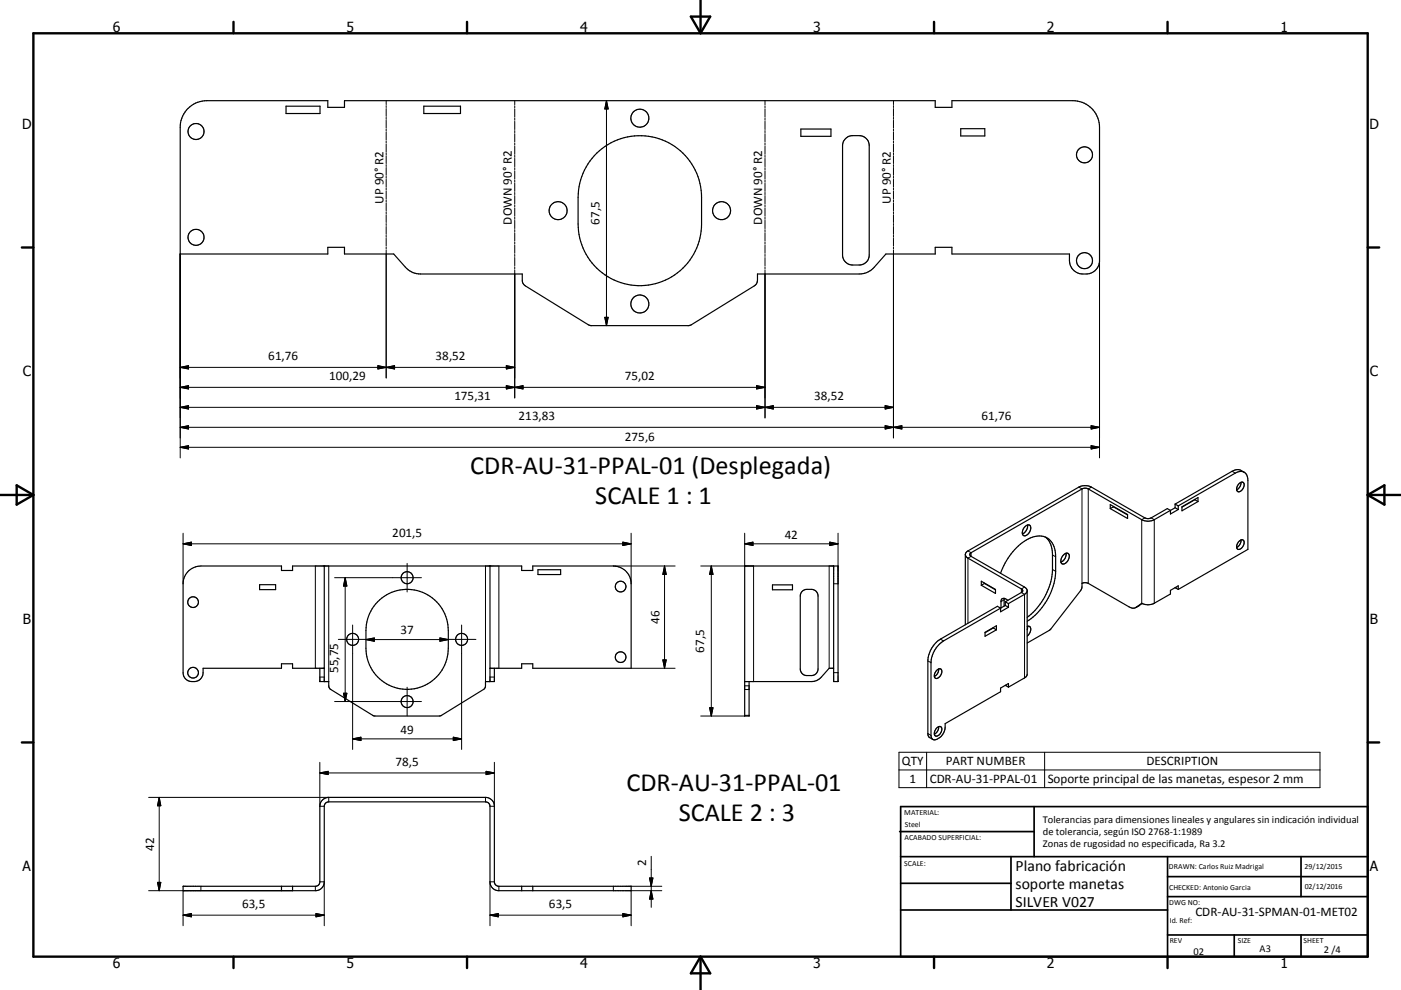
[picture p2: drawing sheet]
<svg xmlns="http://www.w3.org/2000/svg" width="420mm" height="297mm" viewBox="0 0 420 297" stroke-linecap="round" stroke-linejoin="round" font-family="sans-serif">
<g fill="none" stroke="#000" stroke-width=".36">
<path d="M56.4 32.5a7.8 7.8 0 0 1 5.6-2.3h36.3v2h5v-2h177.1v2h5v-2h36.2a8 8 0 0 1 8 8v40a4.3 4.3 0 0 1-5.4 4 4 4 0 0 1-3.6-4v-2h-35.2v-2h-5v2h-14.8l-3.5 4a6.1 6.1 0 0 1-4.5 2h-30.5l-.1 2.2-.6 1.2-19.1 11.8-.8 .3h-29.4l-.5-.2-19.1-11.7-.8-1-.1-2.6h-30.6a5.8 5.8 0 0 1-4.5-2l-3.5-4h-14.7v-2h-5v2h-44.3v-38a8 8 0 0 1 2.4-5.7zM85.8 31.9h10.1v2.2h-10.1zM127.1 31.9h11v2.2h-11zM240.1 38.7h9v2.2h-9zM288 38.6h7.3v2.2h-7.3zM178.9 45.9a18.5 18.5 0 0 1 20.1-3.7 18.5 18.5 0 0 1 11.3 17v8a18.5 18.5 0 0 1-18.5 18.5 18.5 18.5 0 0 1-18.5-18.5v-8a18.7 18.7 0 0 1 5.6-13.3zM253.5 41.6l1.3-.8 2.8-.1a2.99 2.99 0 0 1 3 3v32.8a2.99 2.99 0 0 1-3 3h-2a3 3 0 0 1-3-3v-32.8l.2-1.1zM307.3 158a.97 .97 0 0 1 1.4-.4 .97 .97 0 0 1 .2 1.4 1.69 1.69 0 0 1-2.2 1.5 2.19 2.19 0 0 1 .6-2.5zM308.1 157.5a2.62 2.62 0 0 1-1.6 2.7M332.9 151.4l5.2 3v1.2l-5.2-3zM333.8 151.9v.2M333.8 152.1l4.3 2.4"/>
<path d="M333.8 152.1l-.9 .5M350.9 153.1l-4.8 2.8a4.1 4.1 0 0 1-3.8 0l-16-9.2-1.2-.2-34 19.3a.58 .58 0 0 0-.3 .6 .58 .58 0 0 0 .3 .5l16.1 9.2 .7 .8v25.6l-.7 .9-4.9 2.8M350.9 153.1l-.9-.5-4.9 2.8a2.05 2.05 0 0 1-1.9 0l-16-9.3a4.3 4.3 0 0 0-3.8 0l-33.2 19.2a1.14 1.14 0 0 0-.8 1.1 1.14 1.14 0 0 0 .8 1l16 9.3a.55 .55 0 0 1 .4 .5 .55 .55 0 0 1-.4 .6l-4.8 2.8M352.3 152.3l.9 .6M352.3 152.3l-1.4 .8M352.3 151.2l.9 .6M352.3 151.2v1.1M353.2 152.9l-2.3 1.3v-1.1M353.2 151.8v1.1M353.2 151.8l17.1-9.9a2.31 2.31 0 0 1 2.7-.2 2.31 2.31 0 0 1 1.1 2.4v20.7l-20.9 12M354.4 152.1l4.8-2.8v1.2l-4.8 2.7zM358.2 149.9l1 .6"/>
<path d="M358.2 149.9l-3.8 2.3M358.2 149.8v.1M371.5 145.1a.85 .85 0 0 1 1.1-.4 .85 .85 0 0 1 .4 1.2 1.48 1.48 0 0 1-2.1 1.4 1.91 1.91 0 0 1 .6-2.2zM372 144.7a2.38 2.38 0 0 1-1.2 2.2M373 141.7l-.9-.6a2.77 2.77 0 0 0-2.7 .3l-17.1 9.8M77.8 175.4h4.8v1.5h-4.8zM97.2 169.8v34.7M146.9 169.8v34.7M161.3 170.9h6.8v1.5h-6.8zM231.6 175.5h6v1.4h-6zM240.6 177.3l1-.5h1.7a1.98 1.98 0 0 1 2 2v21.9a1.98 1.98 0 0 1-2 2h-1.4a1.99 1.99 0 0 1-2-2v-21.9l.3-1zM249.9 169.8v34.7h1.4v-34.7h-28v45h1.3v-10.3"/>
<path d="M289.4 166.3v21.1M294.2 174.4l4.2 2.4v1.2l-4.2-2.4zM295.1 175l3.3 1.9M295.1 175l-.9 .6M295.1 174.9v.1M300 172a17.3 17.3 0 0 1 10.1-11 4.9 4.9 0 0 1 6.3 4.7l.1 5.7a19.3 19.3 0 0 1-8.5 15M301.1 179.5l-.1 2.3M308 177.3l-.8 1-4.9 2.8M313.4 161.1a6.6 6.6 0 0 1 2.1 5.4v4.3a19.6 19.6 0 0 1-7.5 14.4M319.1 166.3a.93 .93 0 0 1 1.3-.1 .93 .93 0 0 1 .1 1.3 1.68 1.68 0 0 1-2.3 1.5 2.34 2.34 0 0 1 .9-2.7zM319.6 166a2.54 2.54 0 0 1-1.5 2.6M352.3 176.3l.9 .5"/>
<path d="M353.2 176.8v-1l-2.3 1.3v1.1l-4.8 2.8a4 4 0 0 1-3.8 0l-1.9 1.3-1.2 .1-12.9-7.4-.7-.2-1 .1-.2 .1v1.3l-.5 .9-9 11.7-6.9 4M371.5 162.4a.9 .9 0 0 1 1.3-.3 .9 .9 0 0 1 .1 1.4 1.42 1.42 0 0 1-2 1.1 1.95 1.95 0 0 1 .6-2.2zM372 162a2.39 2.39 0 0 1-1.2 2.2M113.2 180.6a12.3 12.3 0 0 1 13.5-2.9 12.3 12.3 0 0 1 7.7 11.5v5.3a12.3 12.3 0 0 1-12.3 12.3 12.3 12.3 0 0 1-12.4-12.3v-5.3a12.4 12.4 0 0 1 3.5-8.6zM295.3 189.7l3.4-2v1.3l-3.4 1.9zM297.8 188.4l.9 .6M297.8 188.4l-2.5 1.4M297.8 188.3v.1M301.4 181.6l-18.5 10.7a8.3 8.3 0 0 0-3.8 6.5v21.8a1.16 1.16 0 0 0 .6 1.2 1.16 1.16 0 0 0 1.3-.1 4.3 4.3 0 0 0 2.4-3.5v-1.1l16.6-9.6v-1.1l2.3-1.3v1.1M301.4 181.6l.9 .6M301.4 180.6l.9 .5M301.4 180.6v1"/>
<path d="M302.2 180.1l-.7-.4a.87 .87 0 0 0-1-.1 .87 .87 0 0 0-.4 .9v1.9M302.3 181.1v1.1M302.3 182.2l-2.3 1.3v-1l-1-.6-17.1 9.9a8.3 8.3 0 0 0-3.7 6.5v21.8l.4 1.1 1.1 .7M308 187.9a.87 .87 0 0 1 1 .3 .87 .87 0 0 1-.1 1.1l-.3 .9-.6 .6M308.1 187.9l-.1 1.1M342.4 181.1l-1.9 1.2M95.9 200.5v4h2.7v1.5l.4 .7 12.9 8 .5 .1 19.8-.1 13-8 .3-.7 .1-1.5h2.6v-4M97.2 200.5h-9.5v-1.4h-3.3v1.4h-23.5v1.3a3 3 0 0 1-3 2.7 3 3 0 0 1-3-2.7v-26.7a5.4 5.4 0 0 1 5.3-5.3h24.2v1.4h3.3v-1.4h68.7v1.4h3.3v-1.4h24.2a5.3 5.3 0 0 1 5.3 5.3v25.4h-29.5v-1.4h-3.3v1.4h-9.5M249.9 200.5h-1.3l-2.7 3-.8 .5-1.4 .5h-20.4M280.8 218.4a.89 .89 0 0 1 1.4-.3 .89 .89 0 0 1 0 1.4 1.42 1.42 0 0 1-1.9 1.1 1.94 1.94 0 0 1 .5-2.2zM280.8 201.1a.85 .85 0 0 1 1.2-.4 .85 .85 0 0 1 .3 1.2 1.48 1.48 0 0 1-2 1.4 1.92 1.92 0 0 1 .5-2.2zM281.4 218a2.37 2.37 0 0 1-1.3 2.2"/>
<path d="M281.4 200.7a2.37 2.37 0 0 1-1.3 2.3M301.4 205.6l.9 .6M54.9 265.9h39.6a1.3 1.3 0 0 0 1.4-1.3v-22.7a2.68 2.68 0 0 1 2.7-2.7h47a2.67 2.67 0 0 1 2.6 2.7v22.7a1.35 1.35 0 0 0 1.4 1.3h39.6v1.3h-39.6a2.63 2.63 0 0 1-2.7-2.6v-22.7a1.35 1.35 0 0 0-1.3-1.3h-47a1.35 1.35 0 0 0-1.4 1.3v22.7a2.63 2.63 0 0 1-2.7 2.6h-39.6zM84.4 265.9v1.3M87.7 265.9v1.3M156.4 265.9v1.3M159.7 265.9v1.3"/>
<circle cx="58.8" cy="39.5" r="2.4"/>
<circle cx="191.8" cy="35.5" r="2.7"/>
<circle cx="325.1" cy="46.5" r="2.4"/>
<circle cx="58.8" cy="71.2" r="2.4"/>
<circle cx="167.3" cy="63.2" r="2.7"/>
<circle cx="216.3" cy="63.2" r="2.7"/>
<circle cx="325.1" cy="78.2" r="2.4"/>
<circle cx="191.8" cy="91.2" r="2.7"/>
<circle cx="122.1" cy="173.3" r="1.8"/>
<circle cx="186.1" cy="176" r="1.6"/>
<circle cx="57.9" cy="180.7" r="1.6"/>
<circle cx="105.7" cy="191.8" r="1.8"/>
<circle cx="138.4" cy="191.8" r="1.8"/>
<circle cx="186.1" cy="197.2" r="1.59"/>
<circle cx="57.9" cy="201.8" r="1.6"/>
<circle cx="122.1" cy="210.5" r="1.79"/>
</g>
<g fill="none" stroke="#000" stroke-width=".3">
<path d="M115.8 30.2v1.2M115.8 31.7v.6M115.8 32.6v2.3M115.8 35.2v.6M115.8 36.1v2.4M115.8 38.8v.5M115.8 39.6v2.4M154.3 30.2v1.2M154.3 31.8v.6M154.3 32.7v2.5M154.3 35.5v.6M154.3 36.4v2.5"/>
<path d="M154.3 39.2v.6M181.8 30.2v67.5M181.8 30.2l.5 2.5h-1zM229.4 30.2v1.2M229.4 31.8v.6M229.4 32.7v2.5M229.4 35.5v.6M229.4 36.4v2.5M229.4 39.2v.6M267.9 30.2v1.2M267.9 31.7v.6M267.9 32.6v2.3"/>
<path d="M267.9 35.2v.6M267.9 36.1v2.4M267.9 38.8v.5M267.9 39.6v2.4M115.8 42.3v.6M115.8 43.2v2.3M115.8 45.8v.6M115.8 46.7v2.4M115.8 49.4v.6M115.8 50.2v2.4M115.8 52.9v.6M115.8 53.8v2.4"/>
<path d="M115.8 56.4v.6M115.8 57.3v2.4M115.8 60v.6M154.3 40.1v2.5M154.3 42.9v.6M154.3 43.8v2.5M154.3 46.6v.6M154.3 47.5v2.5M154.3 50.3v.6M154.3 51.3v2.4M154.3 54v.7M154.3 55v2.4"/>
<path d="M154.3 57.7v.7M154.3 58.7v2.5M229.4 40.1v2.5M229.4 42.9v.6M229.4 43.8v2.5M229.4 46.6v.6M229.4 47.5v2.5M229.4 50.3v.6M229.4 51.3v2.4M229.4 54v.7M229.4 55v2.4M229.4 57.7v.7"/>
<path d="M229.4 58.7v2.5M267.9 42.3v.6M267.9 43.2v2.3M267.9 45.8v.6M267.9 46.7v2.4M267.9 49.4v.6M267.9 50.2v2.4M267.9 52.9v.6M267.9 53.8v2.4M267.9 56.4v.6M267.9 57.3v2.4M267.9 60v.6"/>
<path d="M54 76.2v61.2M115.8 60.9v2.3M115.8 63.5v.6M115.8 64.4v2.4M115.8 67.1v.5M115.8 68v2.3M115.8 70.6v.6M115.8 71.5v2.3M115.8 74.1v.6M115.8 75v38.4M154.3 61.5v.6M154.3 62.4v2.5"/>
<path d="M154.3 65.2v.6M154.3 66.1v2.5M154.3 68.9v.6M154.3 69.8v2.5M154.3 72.6v.6M154.3 73.5v2.5M154.3 76.3v.6M154.3 77.2v2.5M229.4 61.5v.6M229.4 62.4v2.5M229.4 65.2v.6M229.4 66.1v2.5"/>
<path d="M229.4 68.9v.6M229.4 69.8v2.5M229.4 72.6v.6M229.4 73.5v2.5M229.4 76.3v.6M229.4 77.2v2.5M267.9 60.9v2.3M267.9 63.5v.6M267.9 64.4v2.4M267.9 67.1v.5M267.9 68v2.3M267.9 70.6v.6"/>
<path d="M267.9 71.5v2.3M267.9 74.1v.6M267.9 75v56.4M329.6 78.2v59.2M154.3 80v.7M154.3 81v38.4M181.3 95.2h1l-.5 2.5zM229.4 80v.7M229.4 81v44.4M54 110.2h100.3M54 110.2l2.5-.5v1zM54 116.2l2.5-.5v1z"/>
<path d="M54 116.2h175.4M113.3 109.7l2.5 .5-2.5 .5zM115.8 110.2l2.5-.5v1zM151.8 115.7l2.5 .5-2.5 .5zM151.8 109.7l2.5 .5-2.5 .5zM154.3 116.2l2.5-.5v1zM226.8 115.7l2.6 .5-2.6 .5zM54 122.2l2.5-.5v1zM54 128.2l2.5-.5v1zM54 134.2l2.5-.5v1zM54 122.2h213.9M54 128.2h275.6"/>
<path d="M54 134.2h275.6M226.8 121.7l5 1v-1l-5 1zM265.4 127.7l2.5 .5-2.5 .5zM265.4 121.7l2.5 .5-2.5 .5zM267.9 128.2l2.5-.5v1zM327.1 133.7l2.5 .5-2.5 .5zM327.1 127.7l2.5 .5-2.5 .5zM54.9 160v15.1M189.2 160v15.1M223.3 160v9.8M251.3 160v15.1h-1.4M323.4 146.1l1 .6v28.3"/>
<path d="M327.2 146.1l-.9 .6v28.3M343.2 155.4l-.9 .5v25.1M345.1 155.4l1 .5v25.1M369.4 141.4l.9 .5M54.9 163.2l2.5-.6v1.1zM54.9 163.2h134.3M94.5 169.8v30.7M98.6 169.8v34.7M100.3 173.3h26M103.5 173.3v37.2M103.5 173.3l.5 2.5h-1zM122.1 169v8.6"/>
<path d="M145.6 169.8v34.7M149.6 169.8v30.7M183.9 169.8h18.5M186.7 162.6l2.5 .6-2.5 .5zM199.2 169.8v30.7M199.2 169.8l.5 2.5h-1zM210.1 169.8h15.8v34.7M213.3 169.8l.5 2.5h-1.1zM213.3 169.8v45M223.3 163.2h28M223.3 163.2l2.4-.6v1.1zM248.6 169.8v30.7"/>
<path d="M248.8 162.6l2.5 .6-2.5 .5zM290.2 165.3l.9 .5v1.1l-.9 .5v19.6M301 180l-.9 .5M307.2 176.1l-1 .6v1.1l1 .5v25.1M315.5 170.8l1 .6M315.5 166.5l1 .5M101.4 191.8h8.6M105.7 187.5v37.3M109.7 191.9h24.7M109.7 191.9l2.5-.5v1zM131.9 191.4l2.5 .5-2.5 .5zM134.1 191.8h8.6"/>
<path d="M138.4 187.5v37.3M198.7 198h1l-.5 2.5zM278.2 198.3l.9 .5M281.9 191.8l1 .5M341.6 181.6l-1 .6M95.9 203.1h1.3M100.3 210.5h26M103 208h1l-.5 2.5zM122.1 206.2v8.6M146.9 203.1h1.3M189.2 200.5h13.2M210.1 214.8h13.2"/>
<path d="M212.7 212.3h1.1l-.5 2.5zM223.3 214.6h1.3M223.3 206.9h1.3M223.3 205.8h1.3M249.9 201.8h1.4M44.6 239.2h54v1.4M47.7 239.2v28M47.7 239.2l.5 2.5h-1zM95.9 228.7v13.2h1.3M95.9 231.9h52.3M95.9 231.9l2.5-.5v1zM105.7 221.7h32.7"/>
<path d="M105.7 221.7l2.5-.5v1zM135.9 221.2l2.5 .5-2.5 .5zM145.6 239.2v1.4M145.7 231.4l2.5 .5-2.5 .5zM148.2 228.7v13.2h-1.3M269.5 225.7h126.2v10.6h-126.2zM269.5 231h126.2M277.8 225.7v10.6M278.2 220.1l.9 .5M313.2 225.7v10.6M195.2 256.9v15.3M44.6 267.2h43.1"/>
<path d="M47.2 264.7h1l-.5 2.5zM54.9 274.6h42.3M54.9 274.6l2.5-.5v1zM54.9 267.2v10.5M60.2 265.9v1.3M94.5 265.9v1.3M94.7 274.1l2.5 .5-2.5 .5zM95.9 264.6h1.3v13.1M146.9 274.6h42.3M146.9 274.6l2.5-.5v1zM148.2 264.6h-1.3v13.1M149.6 265.9v1.3"/>
<path d="M183.9 265.9v1.3M186.7 274.1l2.5 .5-2.5 .5zM189.2 265.9h9.2M194.7 263.4h1l-.5 2.5zM195.2 267.2l.5 2.5h-1zM198.4 267.2h-9.2v10.5"/>
</g>
<g fill="#000">
<circle cx="352.3" cy="176.3" r=".18"/>
<circle cx="301.4" cy="205.6" r=".18"/>
</g>
<g fill="none" stroke="#000" stroke-width=".71">
<path d="M10 10h400v277h-400zM70 6.6v3.4M140 6.6v3.4M207.1 5h5.8l-2.9 5zM210 0v10M280 6.6v3.4M350 6.6v3.4M6.6 74.2h3.4M410 74.2h3.5M0 148.5h10M5 145.6l5 2.9-5 2.9zM410 148.5h10.1"/>
<path d="M410 148.5l5.1-2.9v5.8zM6.6 222.7h3.4M410 222.7h3.5M70 287v3.4M140 287v3.4M210 287v10M210 287l2.9 5h-5.8zM280 287v3.4M350 287v3.4"/>
</g>
<g fill="none" stroke="#000" stroke-width=".51">
<path d="M269.7 249.5h40.3M270 242h140v45h-140zM270 257h140M303.1 257v16M310 242v15M350 257v30M390.1 257v12M270 265h33.1M270 273h80M350 269h60M350 263h60M350 280.5h60"/>
<path d="M370 280.5v6.5M390.1 280.5v6.5"/>
</g>
<g fill="#000" stroke="#000" stroke-width=".3">
<path d="M181.8 30.2l.5 2.5h-1zM181.3 95.2h1l-.5 2.5zM54 110.2l2.5-.5v1zM54 116.2l2.5-.5v1zM113.3 109.7l2.5 .5-2.5 .5zM115.8 110.2l2.5-.5v1zM151.8 115.7l2.5 .5-2.5 .5zM151.8 109.7l2.5 .5-2.5 .5zM154.3 116.2l2.5-.5v1zM226.8 115.7l2.6 .5-2.6 .5zM54 122.2l2.5-.5v1zM54 128.2l2.5-.5v1z"/>
<path d="M54 134.2l2.5-.5v1zM226.8 121.7l2.6 .5-2.6 .5zM229.4 122.2l2.4-.5v1zM265.4 127.7l2.5 .5-2.5 .5zM265.4 121.7l2.5 .5-2.5 .5zM267.9 128.2l2.5-.5v1zM327.1 133.7l2.5 .5-2.5 .5zM327.1 127.7l2.5 .5-2.5 .5zM54.9 163.2l2.5-.6v1.1zM103.5 173.3l.5 2.5h-1zM186.7 162.6l2.5 .6-2.5 .5zM199.2 169.8l.5 2.5h-1z"/>
<path d="M213.3 169.8l.5 2.5h-1.1zM223.3 163.2l2.4-.6v1.1zM248.8 162.6l2.5 .6-2.5 .5zM109.7 191.9l2.5-.5v1zM131.9 191.4l2.5 .5-2.5 .5zM198.7 198h1l-.5 2.5zM103 208h1l-.5 2.5zM212.7 212.3h1.1l-.5 2.5zM95.9 231.9l2.5-.5v1zM105.7 221.7l2.5-.5v1zM135.9 221.2l2.5 .5-2.5 .5zM145.7 231.4l2.5 .5-2.5 .5z"/>
<path d="M47.7 239.2l.5 2.5h-1zM47.2 264.7h1l-.5 2.5zM54.9 274.6l2.5-.5v1zM94.7 274.1l2.5 .5-2.5 .5zM146.9 274.6l2.5-.5v1zM186.7 274.1l2.5 .5-2.5 .5zM194.7 263.4h1l-.5 2.5zM195.2 267.2l.5 2.5h-1z"/>
</g>
<g font-size="7.9">
<text x="141" y="142.3">CDR-AU-31-PPAL-01 (Desplegada)</text>
<text x="178.5" y="151.3">SCALE 1 : 1</text>
<text x="187.8" y="237.3">CDR-AU-31-PPAL-01</text>
<text x="203.5" y="246.3">SCALE 2 : 3</text>
</g>
<g font-size="4.7">
<text x="304.5" y="261.2">Plano fabricación</text>
<text x="304.5" y="266.6">soporte manetas</text>
<text x="304.5" y="272">SILVER V027</text>
</g>
<g font-size="4.2">
<text x="33.9" y="9.6">6</text>
<text x="103.9" y="9.6">5</text>
<text x="173.9" y="9.6">4</text>
<text x="243.8" y="9.6">3</text>
<text x="313.9" y="9.6">2</text>
<text x="383.9" y="9.6">1</text>
<text x="6.7" y="38.7">D</text>
<text x="410.5" y="38.7">D</text>
<text x="6.9" y="112.9">C</text>
<text x="410.7" y="112.9">C</text>
<text x="6.9" y="187.1">B</text>
<text x="410.7" y="187.1">B</text>
<text x="6.8" y="261.4">A</text>
<text x="410.7" y="261.4">A</text>
<text x="33.9" y="290.4">6</text>
<text x="103.9" y="290.4">5</text>
<text x="173.9" y="290.4">4</text>
<text x="243.8" y="290.4">3</text>
<text x="313.9" y="290.4">2</text>
<text x="383.9" y="290.4">1</text>
</g>
<g font-size="3.9">
<text x="115" y="61.1" transform="rotate(-90 115 61.1)">UP 90° R2</text>
<text x="267" y="61.1" transform="rotate(-90 267 61.1)">UP 90° R2</text>
<text x="153.5" y="67.4" transform="rotate(-90 153.5 67.4)">DOWN 90° R2</text>
<text x="179.7" y="67.5" transform="rotate(-90 179.7 67.5)">67,5</text>
<text x="228.5" y="67.4" transform="rotate(-90 228.5 67.4)">DOWN 90° R2</text>
<text x="80.4" y="108.1">61,76</text>
<text x="130.6" y="108.1">38,52</text>
<text x="98.7" y="114.1">100,29</text>
<text x="187.4" y="114.1">75,02</text>
<text x="136.2" y="120.1">175,31</text>
<text x="244.1" y="120.1">38,52</text>
<text x="155.4" y="126.2">213,83</text>
<text x="294.3" y="126.2">61,76</text>
<text x="187.4" y="132.2">275,6</text>
<text x="117.6" y="161">201,5</text>
<text x="235.3" y="161.6">42</text>
<text x="120.1" y="190.3">37</text>
<text x="197.7" y="187.1" transform="rotate(-90 197.7 187.1)">46</text>
<text x="211.2" y="195.8" transform="rotate(-90 211.2 195.8)">67,5</text>
<text x="101.4" y="201.8" transform="rotate(-90 101.4 201.8)">55,75</text>
<text x="120.1" y="220.1">49</text>
<text x="118.6" y="229.8">78,5</text>
<text x="270.4" y="229.6">QTY</text>
<text x="283.5" y="229.6">PART NUMBER</text>
<text x="343.7" y="229.6">DESCRIPTION</text>
<text x="272.6" y="234.9">1</text>
<text x="278.7" y="234.9">CDR-AU-31-PPAL-01</text>
<text x="314.1" y="234.9">Soporte principal de las manetas, espesor 2 mm</text>
<text x="46.2" y="255.2" transform="rotate(-90 46.2 255.2)">42</text>
<text x="193.7" y="259.7" transform="rotate(-90 193.7 259.7)">2</text>
<text x="72.6" y="272.5">63,5</text>
<text x="164.6" y="272.5">63,5</text>
<text x="358.4" y="274.9">CDR-AU-31-SPMAN-01-MET02</text>
</g>
<g font-size="3.1">
<text x="312.7" y="246.8">Tolerancias para dimensiones lineales y angulares sin indicación individual</text>
<text x="312.7" y="250.4">de tolerancia, según ISO 2768-1:1989</text>
<text x="312.7" y="254">Zonas de rugosidad no especificada, Ra 3.2</text>
<text x="357.8" y="286.5">02</text>
<text x="377.6" y="285.6">A3</text>
<text x="396.9" y="285.9">2 /4</text>
</g>
<g font-size="2.4">
<text x="271.1" y="244.4">MATERIAL:</text>
<text x="271.2" y="252">ACABADO SUPERFICIAL:</text>
<text x="271.3" y="248">Steel</text>
<text x="271.1" y="259.7">SCALE:</text>
<text x="350.4" y="260.8">DRAWN: Carlos Ruiz Madrigal</text>
<text x="391.1" y="260.6">29/12/2015</text>
<text x="350.5" y="267">CHECKED: Antonio Garcia</text>
<text x="391.2" y="266.7">02/12/2016</text>
<text x="350.5" y="271.4">DWG NO:</text>
<text x="350.7" y="276.9">Id. Ref:</text>
<text x="350.7" y="282.8">REV</text>
<text x="371.1" y="282.9">SIZE</text>
<text x="390.8" y="283">SHEET</text>
</g>
</svg>
